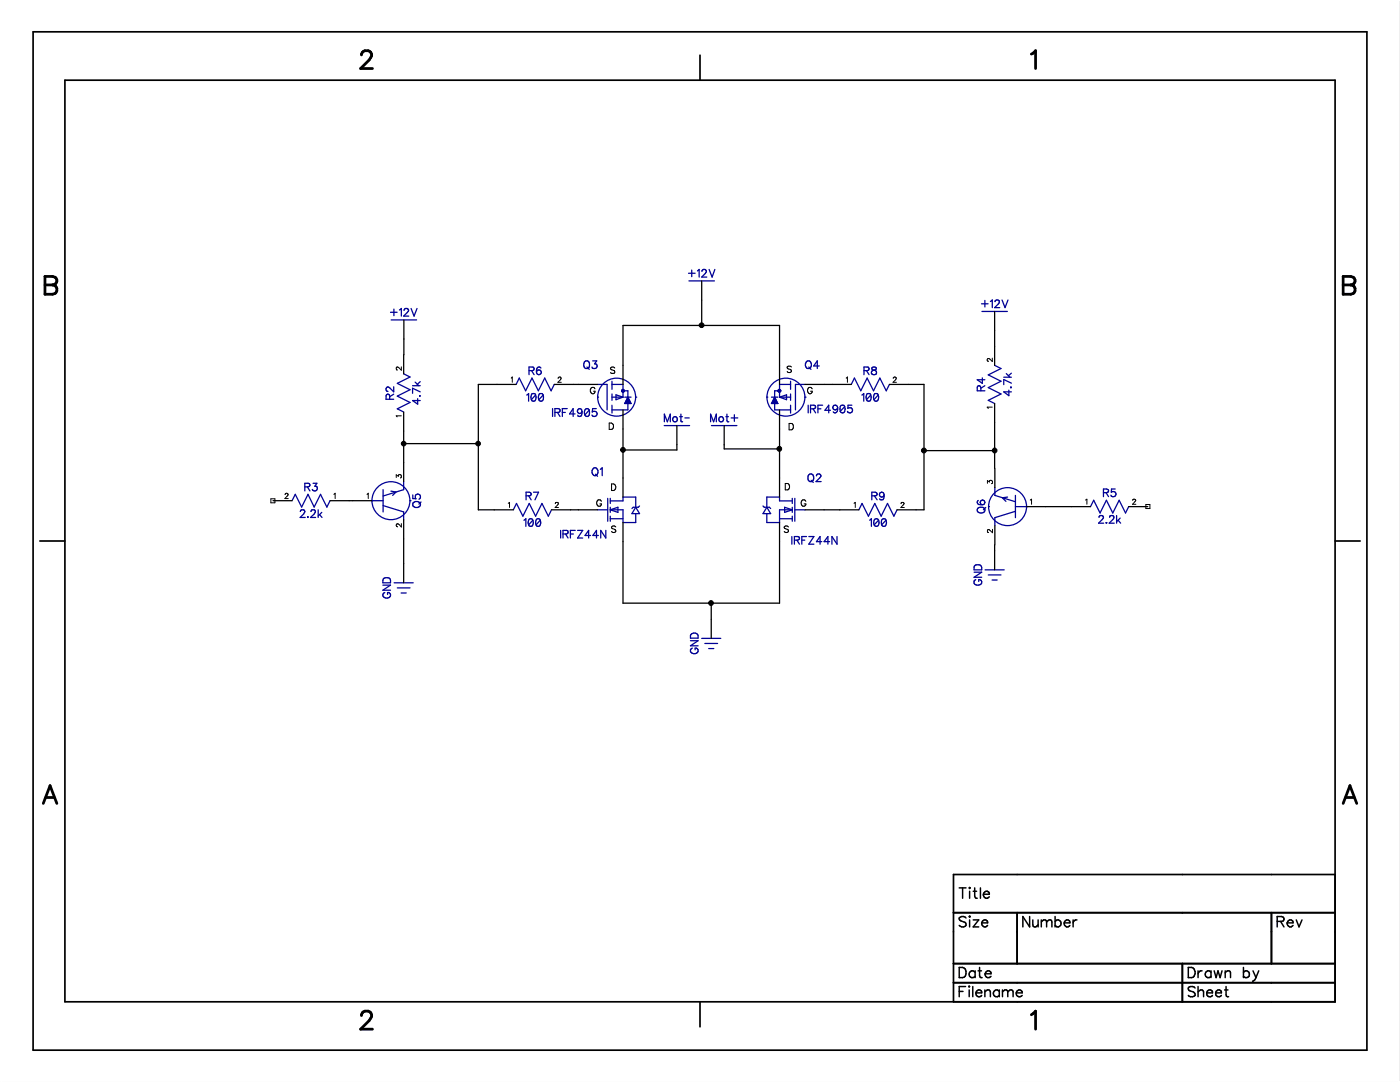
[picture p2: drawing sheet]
<svg xmlns="http://www.w3.org/2000/svg" width="279mm" height="216mm" viewBox="0 0 279 216" stroke-linecap="round" stroke-linejoin="round" font-family="sans-serif">
<g fill="#000" stroke="#000" stroke-width=".2">
<path d="M0 0h279.4v215.9h-279.4z"/>
<circle cx="140" cy="64.9" r=".48"/>
<circle cx="80.6" cy="88.5" r=".47"/>
<circle cx="95.4" cy="88.5" r=".47"/>
<circle cx="124.3" cy="89.8" r=".48"/>
<circle cx="155.5" cy="89.6" r=".48"/>
<circle cx="184.4" cy="89.9" r=".49"/>
<circle cx="198.5" cy="89.9" r=".48"/>
<circle cx="141.9" cy="120.3" r=".48"/>
</g>
<g fill="#fff" stroke="#fff" stroke-width=".2">
<path d="M0 0h279.4v215.9h-279.4z"/>
<path d="M.3 0h278.8v215.9h-278.8z"/>
</g>
<g fill="none" stroke="#000" stroke-width=".25">
<path d="M140 56v8.9M80.6 70.8v3.8M80.6 63.8v7M103 76.7h-7.5v25h6.9M110.6 76.7h8.7M124.3 76.7v-11.8h31.3v11.8M160.7 76.7h9.2M177.5 76.7h6.9v25h-5.4M198.5 62.1v10.8M54.5 99.9h3.8M65.9 99.9h8.3M80.6 82.2v13.9"/>
<path d="M80.6 88.5h14.9M124.3 81.8v17.4M135.1 84.9v4.9h-10.8M144.5 84.9v4.7h11.1M155.6 81.8v17.4M184.4 89.9h14.1M198.5 80.5v16.8M80.6 103.7v12.6M110.1 101.7h9.2M124.3 104.3v16.1h31.3v-16.1M160.7 101.7h10.7M198.5 104.9v8.8"/>
<path d="M204.9 101.1h12.7M225.3 101.1h3.8M141.9 120.4v7"/>
</g>
<g fill="none" stroke="#000096" stroke-width=".25">
<path d="M137.4 54.5h1.3M137.5 56h5.1M138 53.9v1.3M139.2 54.1l.3-.3v1.5M140.1 54.1l.3-.3h.3l.3 .3-.2 .5-.8 .7h1.1M141.5 53.8l.6 1.5 .6-1.5M196.6 59.9v1.4M200 59.9l.6 1.5 .6-1.5M77.8 79.7l-.1-.9-.2-.1h-.3l-.2 1h1.6M77.9 62.3h1.3M78.1 63.8h5M78.6 77.2v1l-1-.9-.3-.1-.3 .3v.3l.4 .3"/>
<path d="M78.6 78.7l-.8 .5M78.6 61.7v1.3M79.7 61.8l.4-.2v1.5M80.6 74.6l1.2 .6-2.5 1.3 2.5 1.3-2.5 1.2 2.5 1.3-2.5 1.3 1.3 .6M80.6 61.9l.3-.3h.3l.3 .2-.1 .3-.8 1h1M82 61.6l.6 1.5 .6-1.5M82.3 77h1.6M82.8 76.2l.8 .8M83.4 79.5v1.1l-1.1-.7h1.6M83.8 79v.1zM83.9 78.2l-1.6-.7v1M83.9 76.2l-.6 .5"/>
<path d="M103 76.7l.6-1.3 1.3 2.6 1.3-2.6 1.2 2.6 1.3-2.6 1.3 2.6 .6-1.3M105.1 78.8l.4-.3v1.6M105.6 74l.9-.1 .1-.2-.1-.4-.9-.1v1.6M106.1 74l.5 .8M106.9 78.8a.52 .52 0 0 0-.7-.2l-.2 .6v.6M106.9 78.8l.1 .4a.68 .68 0 0 1-.6 .9l-.4-.3M106.9 78.8l-.9 1M107.9 73.4a.46 .46 0 0 0-.6-.1l-.2 1M108.4 78.8v1a.48 .48 0 0 1-.4 .3 .48 .48 0 0 1-.5-.3M108.4 78.8a.58 .58 0 0 0-.7-.2l-.3 .6 .1 .6M108.4 78.8l-.9 1M116.6 72.2a.56 .56 0 0 1 .7-.2 .56 .56 0 0 1 .3 .6v.4a.57 .57 0 0 1-.5 .6 .57 .57 0 0 1-.6-.6z"/>
<path d="M117.1 73.2l.5 .5M118.3 72h.8l-.4 .6a.49 .49 0 0 1 .5 .6 .49 .49 0 0 1-.7 .3h-.2l-.1-.3M119.3 79.2h.1M119.3 76.7h1.9v5.1M122.1 76.7h2.2v2.5M122.1 79.2h2.2M122.1 76.1v1.6M122.1 78.6v1.3M122.9 78.8l1.4 .4-1.4 .6zM124.3 78h1v1.2M124.7 79.2h1.2M125.3 79.2l.6 1.3h-1.2z"/>
<path d="M126.9 79.2h.1M153 79.2h.1M154 79.2h1.2M154.6 79.2l.6 1.3h-1.2zM155.6 78h-1v1.2M155.6 79.2h2.2M155.6 79.2l1.4-.4v1zM157.8 76.7h-2.2v2.5M157.8 76.1v1.6M157.8 78.6v1.3M160.7 79.2h.1M160.7 76.7h-2v5.1"/>
<path d="M160.9 72.2a.56 .56 0 0 1 .7-.2 .56 .56 0 0 1 .3 .6v.4a.59 .59 0 0 1-.6 .6 .59 .59 0 0 1-.6-.6zM161.4 73.2l.4 .5M163.5 73h-1.1l.7-1v1.5M169.9 76.7l.6-1.3 1.3 2.6 1.3-2.6 1.2 2.6 1.3-2.6 1.3 2.6 .6-1.3M172 78.8l.4-.3v1.6M172.4 74l.9-.1 .1-.2-.1-.4-.9-.1v1.6M172.9 74l.5 .8M173.8 78.8l.1 .4a.68 .68 0 0 1-.6 .9l-.4-.3M173.8 78.8a.52 .52 0 0 0-.7-.2l-.3 .6 .1 .6M173.8 78.8l-.9 1M174.1 73.3l-.1 .3 .2 .2a.53 .53 0 0 1 .6 .2 .53 .53 0 0 1 0 .7l-.5 .1-.4-.3a.75 .75 0 0 1 .9-.8l.1-.3a.58 .58 0 0 0-.8-.1zM175.3 78.8v.4a.68 .68 0 0 1-.5 .9l-.4-.3"/>
<path d="M175.3 78.8a.52 .52 0 0 0-.8-.2l-.2 .6 .1 .6M175.3 78.8l-.9 1M195.7 78v-.9l-.2-.1h-.3l-.2 1h1.6M195.9 60.6h1.3M196 62.1h5M196 75.4v1.1l-1-.7h1.6M196.6 77l-.9 .5M197.7 60.2l.3-.3v1.5M198.5 72.9l1.3 .6-2.6 1.3 2.6 1.3-2.6 1.2 2.6 1.3-2.6 1.3 1.3 .6M198.6 60.2v-.2l.5-.1 .3 .1v.3l-.9 1.1h1M200.3 75.3h1.5M200.8 74.5l.7 .8"/>
<path d="M201.3 77.9v1.1l-1-.8h1.5M201.8 77.2v.2zM201.8 76.5l-1.5-.8v1.1M201.8 74.5l-.5 .5M58.3 99.9l.6-1.3 1.3 2.6 1.3-2.6 1.2 2.6 1.3-2.6 1.2 2.6 .7-1.3M60.8 97.2l1-.2v-.4l-1-.2v1.6M61.3 97.2l.5 .8M62.5 96.4h.7l-.4 .6a.5 .5 0 0 1 .5 .8 .5 .5 0 0 1-.9 0l-.1-.1M74.2 99.9h.1M74.2 99.9h2.3M76.5 97.7v4.5M78 98l1 .2"/>
<path d="M79 98.2l-.6 .6M80.6 96.1v1.6l-4.1 1.3M81.8 99.9h.1M82.4 98.8v.7h.6a.54 .54 0 0 1 0-.8 .54 .54 0 0 1 .8 .1 .54 .54 0 0 1-.2 .8M105 98.9h.9l.1-.4-.4-.3h-.6v1.5M105.5 98.9l.5 .8M106.5 98.2h1l-.7 1.5M110.3 81.5v1.6M110.7 82.3l.9-.1 .1-.5-.3-.2h-.7v1.6M111.3 82.3l.5 .8M112.2 82.3h.6M113.2 81.5h-1v1.6"/>
<path d="M114.8 82.6h-1.1l.7-1.1v1.6M116.2 82.1a.74 .74 0 0 1-.6 1l-.3-.3M117.6 81.8v1a.48 .48 0 0 1-.4 .3 .48 .48 0 0 1-.5-.3M117.6 81.8a.48 .48 0 0 0-.4-.3 .48 .48 0 0 0-.5 .3v1M117.6 81.8l-.9 1M118.4 93.4a.77 .77 0 0 1 1 .6 .77 .77 0 0 1-.5 .9 .82 .82 0 0 1-.8-.6 .82 .82 0 0 1 .3-.9zM118.8 94.6l.5 .4M119 81.5h-.7l-.1 .7a.55 .55 0 0 1 .8 0 .55 .55 0 0 1 0 .8 .55 .55 0 0 1-.8-.2M119.8 93.6l.4-.3v1.6M121.3 99.4v4.6M121.8 99.9h2.5v-.7h2.6v2M121.8 99.4v1.1"/>
<path d="M122.1 80.9v1.5M125.3 80.5v1.3h-3.2M132.5 84.9h5.1M132.6 84.2v-1.6l.6 1.6 .6-1.6v1.6M135.6 83.1h.6M135.9 82.6v1.5l.3 .1M136.7 83.4h.8M141.8 84.2v-1.6l.6 1.6 .6-1.6v1.6M142 84.9h5.1M144.9 83.1h.5M145.1 82.6v1.3l.1 .2 .3 .1M145.9 83.4h1.3"/>
<path d="M146.6 82.8v1.3M154.6 80.5v1.3h3.2M157.8 80.9v1.5M158.1 99.9h-2.5v-.7h-2.6v2M158.1 99.4v1.1M158.6 99.4v4.6M161.3 80.9v1.5M161.4 94.8a.56 .56 0 0 1 .6-.2 .56 .56 0 0 1 .4 .6v.3a.57 .57 0 0 1-.6 .6 .57 .57 0 0 1-.6-.6zM161.8 81.6l.8-.1 .2-.2-.1-.3-.9-.1v1.5M161.9 95.8l.4 .5M162.3 81.6l.5 .8M162.9 95l.3-.4h.3l.3 .3-.1 .3-.8 .9h1"/>
<path d="M163.2 81.6h.6M164.2 80.9h-1v1.5M165.7 81.9h-1.1l.8-1v1.5M167.2 81.4a.74 .74 0 0 1-.6 1l-.3-.2M168.6 81.2a.52 .52 0 0 0-.7-.3l-.2 .3v.9M168.6 81.2l.1 .3a.68 .68 0 0 1-.6 .9l-.4-.3M168.6 81.2l-.9 .9M170 80.9h-.8v.6a.54 .54 0 0 1 .8 0 .54 .54 0 0 1-.1 .8 .54 .54 0 0 1-.8-.2M174 98.9h.9l.1-.4-.3-.3h-.7v1.5M174.5 98.9l.5 .8M176.4 98.7a.74 .74 0 0 1-.5 1l-.3-.2M195.2 99.9h-.1a.48 .48 0 0 0 .2 .8h.7"/>
<path d="M198.5 97.3v1.5l4.1 1.3M200.1 99.4l.6 .6M201.1 99.2l-1 .1M202.6 98.8v4.5M220.2 98.3l.9-.1v-.5l-.9-.1v1.5M220.7 98.3l.5 .8M222.5 97.6h-.7v.6a.54 .54 0 0 1 .8 0 .54 .54 0 0 1-.1 .8 .54 .54 0 0 1-.8-.2M59.9 102.1l.2-.3 .4-.1 .2 .2 .1 .3-.9 1.1h1M61.4 103.1v.2zM62.1 102.1l.1-.3 .5-.1 .2 .2v.3l-.9 1.1h1M63.5 101.7v1.6M63.8 102.7l.5 .6"/>
<path d="M64.2 102.2l-.7 .8M76.4 116.8h1.5l-1.5 1h1.5M76.5 100.9l4.1 1.3v1.5M76.6 115.4l.7-.1a.58 .58 0 0 1 .6 .5v.5h-1.5v-.5zM76.8 118.2a.56 .56 0 0 0-.4 .7 .56 .56 0 0 0 .6 .4 .63 .63 0 0 0 .8-.2 .63 .63 0 0 0-.2-.9h-.3v.4M78.7 116.3h3.8M79.3 117.3h2.5M80.1 118.3h1M82.4 100.4a.77 .77 0 0 1 1-.3 .77 .77 0 0 1 .4 .9 .77 .77 0 0 1-.9 .3 .77 .77 0 0 1-.5-.9zM84 100.2l-.4 .4M102.4 101.7l.7-1.2 1.3 2.5 1.2-2.5 1.3 2.5 1.3-2.5 1.2 2.5 .7-1.3M104.6 103.8l.3-.3v1.5"/>
<path d="M106.3 103.8a.45 .45 0 0 0-.4-.3 .45 .45 0 0 0-.4 .3v.9M106.3 103.8l.1 .4a.66 .66 0 0 1-.6 .8l-.3-.3M106.3 103.8l-.8 .9M107.8 103.8a.45 .45 0 0 0-.4-.3 .45 .45 0 0 0-.4 .3v.9M107.8 103.8l.1 .4a.66 .66 0 0 1-.6 .8l-.3-.3M107.8 103.8l-.8 .9M111.9 105.8v1.6M112.4 106.6l.8-.1 .1-.5-.9-.2v1.6M112.9 106.6l.5 .8M113.8 106.6h.6M114.8 105.8h-1v1.6M115.3 105.8h1l-1 1.6h1"/>
<path d="M117.9 106.8h-1.1l.7-1v1.6M119.3 101.7h2M119.4 106.8h-1.1l.7-1v1.6M120.9 105.8v1.6l-1-1.6v1.6M121.8 101.7h2.5v2.6h2.6v-1.8M121.8 103.5h2.5M121.8 101.2v1M121.8 103v1M121.8 101.7l1.5-.5v1zM126.9 101.2l.7 1.3h-1.5zM127.6 101l-.2 .2h-1l-.3 .3M152.3 101l.2 .2h1l.3 .3"/>
<path d="M153 101.2l.8 1.3h-1.5zM155.6 103.5h2.5M156.6 101.2l1.5 .5-1.5 .5zM158 107.1v1.5M158.1 101.7h-2.5v2.6h-2.6v-1.8M158.1 101.2v1M158.1 103v1M158.5 107.8l.9-.1 .2-.4-.2-.2h-.9v1.5M158.6 101.7h2.1M159 107.8l.6 .8M160 107.8h.6M161 107.1h-1v1.5"/>
<path d="M161.4 107.1h1l-1 1.5h1M164 108.1h-1.1l.8-1v1.5M165.6 108.1h-1.1l.7-1v1.5M167 107.1v1.5l-1-1.5v1.5M171.4 101.7l.6-1.2 1.3 2.5 1.3-2.5 1.3 2.5 1.2-2.5 1.3 2.5 .6-1.3M173.6 103.8l.3-.3v1.5M175.3 103.8a.48 .48 0 0 0-.4-.3 .48 .48 0 0 0-.4 .3v.9M175.3 103.8a.7 .7 0 0 1 .1 .8 .7 .7 0 0 1-.8 .3l-.1-.2M175.3 103.8l-.8 .9M176.8 103.8a.48 .48 0 0 0-.4-.3 .48 .48 0 0 0-.5 .3v.9M176.8 103.8l.1 .4a.66 .66 0 0 1-.6 .8l-.4-.3M176.8 103.8l-.9 .9"/>
<path d="M194.4 114.2h1.5l-1.5 1h1.5M194.4 113a.87 .87 0 0 1 1.5 .2v.5h-1.5zM194.7 115.7a.57 .57 0 0 0-.3 .6 .57 .57 0 0 0 .5 .5h.4a.55 .55 0 0 0 .6-.6 .55 .55 0 0 0-.6-.5v.3M195.2 101.3a.73 .73 0 0 1 .9-.1 .73 .73 0 0 1 .4 .9 .8 .8 0 0 1-.9 .3 .8 .8 0 0 1-.6-.8zM196.6 113.7h3.8M196.7 101.3l-.4 .4M197.2 114.7h2.6M197.3 101.1h.1M198 115.7h1M202.6 101.1h2.3M202.6 102l-4.1 1.3v1.6M204.9 101.1h.1"/>
<path d="M217.6 101.1l.7-1.3 1.2 2.6 1.3-2.6 1.3 2.6 1.3-2.6 1.2 2.6 .7-1.3M219.3 103.2l.2-.2 .4-.1 .2 .1 .1 .3-1 1.1h1.1M220.7 104.3h.2zM221.4 103.2l.1-.2a.55 .55 0 0 1 .7 0v.5l-.8 .9h1M222.8 102.9v1.5M223.1 103.8l.5 .6M223.6 103.4l-.8 .7M137.8 127.8h1.5l-1.5 1.1h1.5M137.9 126.6a.84 .84 0 0 1 1.4 .2v.5h-1.5zM138.2 129.3a.56 .56 0 0 0-.4 .7 .56 .56 0 0 0 .6 .4 .63 .63 0 0 0 .8-.2 .63 .63 0 0 0-.2-.9h-.3v.4M140 127.4h3.8M140.7 128.4h2.5"/>
<path d="M141.4 129.4h1.1"/>
<circle cx="107.5" cy="74.3" r=".47"/>
<circle cx="123.1" cy="79.2" r="3.8"/>
<circle cx="156.8" cy="79.2" r="3.8"/>
<circle cx="78" cy="99.9" r="3.8"/>
<circle cx="115.7" cy="82" r=".47"/>
<circle cx="134.7" cy="83.7" r=".51"/>
<circle cx="143.9" cy="83.6" r=".51"/>
<circle cx="166.7" cy="81.3" r=".49"/>
<circle cx="176" cy="98.7" r=".47"/>
<circle cx="196.1" cy="100.3" r=".46"/>
<circle cx="201.1" cy="101.1" r="3.8"/>
</g>
<path d="M118.7 77.6l-.1-.3a.6 .6 0 0 0-.8 .6 .6 .6 0 0 0 .8 .6l.1-.4h-.3M122.7 73.4a.47 .47 0 0 0-.5-.2 .47 .47 0 0 0-.4 .3l.2 .2 .6 .3 .1 .2-.1 .3h-.2l-.6-.2M157.9 73.2l-.3-.1-.5 .1v.3l.7 .3 .1 .3a.51 .51 0 0 1-.8 0M162.1 77.6a.48 .48 0 0 0-.5-.3 .48 .48 0 0 0-.4 .5v.3a.47 .47 0 0 0 .4 .5 .47 .47 0 0 0 .5-.5h-.3M121.6 84.4h.4a.68 .68 0 0 1 .4 .6 .68 .68 0 0 1-.4 .7h-.4zM122 96.6a.7 .7 0 0 1 .8 .3 .7 .7 0 0 1-.2 .9l-.6 .1zM156.7 96.5h.4a.68 .68 0 0 1 .5 .6 .68 .68 0 0 1-.5 .6h-.4zM157.5 84.5h.4a.68 .68 0 0 1 .4 .6 .68 .68 0 0 1-.4 .7h-.4zM120 100l-.3-.3a.63 .63 0 0 0-.6 .7 .63 .63 0 0 0 .7 .6l.2-.5h-.3M122.9 105.2a.46 .46 0 0 0-.5-.3 .46 .46 0 0 0-.4 .4l.8 .4 .1 .3a.51 .51 0 0 1-.9 0M157.4 105.2a.46 .46 0 0 0-.5-.3 .46 .46 0 0 0-.4 .4l.8 .4 .1 .3a.51 .51 0 0 1-.9 0M160.8 100a.48 .48 0 0 0-.5-.3 .48 .48 0 0 0-.4 .5v.3a.47 .47 0 0 0 .5 .5 .47 .47 0 0 0 .4-.5h-.3" fill="none" stroke="#000" stroke-width=".21"/>
<g fill="#000096" stroke="#000096" stroke-width=".2">
<path d="M125.3 79.2l.6 1.3h-1.2z"/>
<path d="M154.6 79.2l.6 1.3h-1.2z"/>
<circle cx="124.3" cy="78" r=".3"/>
<circle cx="155.5" cy="78" r=".3"/>
</g>
<path d="M124 78h.7M155.2 78h.7" fill="none" stroke="#000096" stroke-width=".2"/>
<g fill="none" stroke="#000" stroke-width=".2">
<path d="M80.1 73.2v.7l-.7-.7-.3 .2 .2 .4M102 75.4l.2-.2v1.1M111.4 75.5l.2-.3h.2l.2 .2-.2 .4-.5 .5h.7M168.9 75.4l.2-.2v1.1M178.3 75.5a.3 .3 0 0 1 .4-.2 .3 .3 0 0 1 0 .5l-.5 .5h.7M198 71.5v.6l-.8-.6-.1 .1-.1 .3 .3 .2M54.1 99.5h.8v.8h-.8zM56.9 98.7a.29 .29 0 0 1 .4-.3 .29 .29 0 0 1 .1 .4l-.5 .7h.6M66.6 98.6l.3-.2v1.1M73.2 98.6l.3-.2v1.1M79.1 95.3v-.6l.4 .3a.3 .3 0 0 1 .3-.3 .3 .3 0 0 1 .3 .3l-.2 .4M80.1 83h-1l.1 .2"/>
<path d="M197.1 96.4v-.5l.3 .3a.34 .34 0 0 1 .4-.4 .34 .34 0 0 1 .3 .3 .34 .34 0 0 1-.2 .4M198 81.2h-1l.2 .3M205.6 99.8l.3-.2v1M216.7 99.8l.2-.2v1M226.1 99.8v-.1l.3-.1 .3 .3-.7 .7h.7M80.1 104.5v.7l-.5-.6a.3 .3 0 0 0-.5 .1 .3 .3 0 0 0 .2 .4M101.4 100.4l.3-.2v1.1M110.8 100.5a.3 .3 0 0 1 .3-.3 .3 .3 0 0 1 .3 .3l-.6 .8h.7M170.4 100.4l.3-.2v1.1M179.8 100.5l.2-.3 .4 .2-.6 .9h.7M198.1 105.6v.7l-.7-.6a.29 .29 0 0 0-.3 .2 .29 .29 0 0 0 .1 .4h.1M228.7 100.7h.8v.8h-.8z"/>
</g>
<g fill="none" stroke="#000" stroke-width=".34">
<path d="M6.6 6.3h266.2v203.2h-266.2zM13 16h253.4v183.9h-253.4zM139.7 11v5M8 107.9h5M266.4 107.9h5M266.4 174.5h-76.1v25.4M139.7 199.9v5M190.3 182.1h76.1M190.3 192.3h76.1M190.3 196.1h76.1M203 182.1v10.2M236 192.3v7.6"/>
<path d="M253.7 182.1v10.2"/>
</g>
<path d="M72.1 11a.88 .88 0 0 1 .7-.9h.7a.87 .87 0 0 1 .5 1.4l-2 2.2h2.3M205.8 10.8l.9-.7v3.6M9 55.2h1.5l.5 .1a.82 .82 0 0 1 0 1.4l-.5 .2a.93 .93 0 0 1 .9 .9 .93 .93 0 0 1-.9 .9h-1.5zM9 56.9h1.5M268.1 55.2h1.5l.5 .1a.82 .82 0 0 1 0 1.4l-.5 .2a.93 .93 0 0 1 .9 .9 .93 .93 0 0 1-.9 .9h-1.5zM268.1 56.9h1.5M9.1 159.1h1.7M268.6 159.1h1.7M8.6 160.3l1.4-3.5 1.3 3.5M268.1 160.3l1.3-3.5 1.4 3.5M72.1 202.6a.88 .88 0 0 1 .7-.8h.7a.89 .89 0 0 1 .5 1.4l-2 2.2h2.3M205.8 202.5l.9-.7v3.6" fill="none" stroke="#000" stroke-width=".55"/>
<g fill="none" stroke="#000" stroke-width=".3">
<path d="M191.4 177.2h1.4M192.1 177.2v2M193.5 177.1l.1 .1-.1 .1zM193.5 177.8v1.4M194.2 177.8h.7M194.5 177.2v1.6l.1 .3 .4 .1M195.7 177.2v2M196.3 178.4a.66 .66 0 0 0 .3 .8 .66 .66 0 0 0 .8-.3M196.6 178a.55 .55 0 0 1 .5-.1 .55 .55 0 0 1 .3 .5h-1.1zM191.4 193h.7a1.09 1.09 0 0 1 .7 1.1 1.09 1.09 0 0 1-.7 1h-.7zM191.4 197.8h.8M192.7 196.8h-1.3v2.1"/>
<path d="M192.8 183.2a.76 .76 0 0 0-.8-.3 .76 .76 0 0 0-.6 .5l.2 .3 1 .4a.5 .5 0 0 1 0 .7 .91 .91 0 0 1-1.2-.1M193.3 196.8h.2zM193.4 197.5v1.4M193.5 183.6v1.4M193.5 182.8l.1 .1-.1 .1zM194.1 196.8v2.1M194.2 183.6h1.1l-1.1 1.4h1.1M194.6 194a.66 .66 0 0 0-1-.1 .66 .66 0 0 0 0 1 .66 .66 0 0 0 1-.1M194.6 193.7v1.4M194.8 198.1a.64 .64 0 0 0 .3 .7 .64 .64 0 0 0 .8-.2M194.9 197.8a.56 .56 0 0 1 .6-.3 .56 .56 0 0 1 .4 .6h-1.1zM195.2 193.7h.7"/>
<path d="M195.5 193v1.7l.1 .3 .4 .1M195.9 184.1a.66 .66 0 0 0 .4 .8 .66 .66 0 0 0 .8-.2M196 183.9a.56 .56 0 0 1 .7-.3 .56 .56 0 0 1 .4 .5h-1.2zM196.6 197.5v1.4M196.6 197.9l.5-.4 .4 .2 .2 .2v1M196.6 194.3a.66 .66 0 0 0 .4 .7 .66 .66 0 0 0 .8-.2M196.9 193.8a.55 .55 0 0 1 .6 0 .55 .55 0 0 1 .3 .5h-1.2zM199.4 197.8a.66 .66 0 0 0-.9-.1 .66 .66 0 0 0 0 1 .66 .66 0 0 0 .9-.1M199.4 197.5v1.4M200.1 197.9l.4-.4 .5 .2 .1 .2M200.1 197.5v1.4M201.1 197.9l.5-.4 .5 .2 .1 1.2"/>
<path d="M201.1 197.9v1M202.8 198.1a.66 .66 0 0 0 .4 .7 .66 .66 0 0 0 .8-.2M202.9 197.8a.58 .58 0 0 1 .7-.3 .58 .58 0 0 1 .4 .6h-1.2zM205.5 182.9v2.1l-1.4-2.1v2.1M206.1 183.6l.1 1.2 .5 .2 .5-.5M207.2 183.6v1.4M207.8 184l.5-.4 .5 .1 .1 .3M207.8 183.6v1.4M208.9 184l.5-.4 .4 .1 .1 1.3M208.9 184v1M210.6 183.9a.66 .66 0 0 1 .9-.1 .66 .66 0 0 1 0 .9 .66 .66 0 0 1-.9 0M210.6 182.9v2.1"/>
<path d="M212.4 184.1a.64 .64 0 0 0 .4 .8 .64 .64 0 0 0 .7-.2M212.5 183.9a.56 .56 0 0 1 .6-.3 .56 .56 0 0 1 .4 .5h-1.1zM214.2 183.6v1.4M214.9 183.6a.72 .72 0 0 0-.7 .5M237.2 193h.6a1.09 1.09 0 0 1 .7 1.1 1.09 1.09 0 0 1-.7 1h-.6zM238.5 197.1a.75 .75 0 0 0-.7-.3 .75 .75 0 0 0-.6 .6l.1 .3 1 .3 .2 .6a.99 .99 0 0 1-1.3 0M239.1 193.7v1.4M239.1 196.8v2.1M239.1 197.9l.5-.4 .5 .2 .1 .2v1M239.9 193.7a.73 .73 0 0 0-.8 .6M240.8 198.1a.63 .63 0 0 0 .4 .8 .63 .63 0 0 0 .8-.3M240.9 197.8a.56 .56 0 0 1 .7-.3 .56 .56 0 0 1 .4 .6h-1.2z"/>
<path d="M241.7 194a.65 .65 0 0 0-1-.1 .65 .65 0 0 0 0 1 .65 .65 0 0 0 1-.1M241.7 193.7v1.4M242.3 193.7l.4 1.4 .4-1.4 .4 1.4 .4-1.4M242.6 198.1a.64 .64 0 0 0 .4 .7 .64 .64 0 0 0 .8-.2M242.7 197.8a.56 .56 0 0 1 .7-.3 .56 .56 0 0 1 .4 .6h-1.2zM244.4 197.5h.7M244.5 194.1a.63 .63 0 0 1 1-.3l.1 1.3M244.5 193.7v1.4M244.7 196.8v1.7l.1 .3 .4 .1M248.2 194a.66 .66 0 0 1 .9-.1 .66 .66 0 0 1 0 1 .66 .66 0 0 1-.9-.1M248.2 193v2.1M250.1 193.7l.6 1.4"/>
<path d="M250.7 195.1l-.3 .4-.4 .3M251.2 193.7l-.5 1.4M254.9 183.9l1.2-.1 .1-.3v-.4l-.4-.2h-.9v2.1M255.6 183.9l.6 1.1M256.9 184.1a.66 .66 0 0 0 .4 .8 .66 .66 0 0 0 .8-.2M257.2 183.7a.55 .55 0 0 1 .6-.1 .55 .55 0 0 1 .3 .5h-1.2zM258.7 183.6l.5 1.4 .6-1.4"/>
</g>
<g font-size="5.9">
<text x="71.7" y="14.8">2</text>
<text x="205.5" y="14.8">1</text>
<text x="8.7" y="59.8">B</text>
<text x="267.8" y="59.8">B</text>
<text x="8.4" y="161.4">A</text>
<text x="267.8" y="161.4">A</text>
<text x="71.7" y="206.4">2</text>
<text x="205.5" y="206.4">1</text>
</g>
<g font-size="3.4">
<text x="191.3" y="179.8">Title</text>
<text x="191.3" y="185.6">Size</text>
<text x="204" y="185.6">Number</text>
<text x="254.7" y="185.6">Rev</text>
<text x="191.3" y="195.7">Date</text>
<text x="237" y="195.7">Drawn by</text>
<text x="191.3" y="199.5">Filename</text>
<text x="237" y="199.5">Sheet</text>
</g>
<g font-size="2.5">
<text x="137.3" y="55.8">+12V</text>
<text x="77.8" y="63.6">+12V</text>
<text x="195.8" y="61.8">+12V</text>
<text x="105.5" y="75.2">R6</text>
<text x="116.4" y="74">Q3</text>
<text x="160.6" y="74">Q4</text>
<text x="172.3" y="75.2">R8</text>
<text x="79" y="79.8" transform="rotate(-90 79 79.8)">R2</text>
<text x="84.3" y="80.8" transform="rotate(-90 84.3 80.8)">4.7k</text>
<text x="105" y="80.5">100</text>
<text x="110.2" y="83.5">IRF4905</text>
<text x="161.2" y="82.8">IRF4905</text>
<text x="171.9" y="80.5">100</text>
<text x="197" y="78.1" transform="rotate(-90 197 78.1)">R4</text>
<text x="202.3" y="79.1" transform="rotate(-90 202.3 79.1)">4.7k</text>
<text x="132.5" y="84.6">Mot-</text>
<text x="141.7" y="84.6">Mot+</text>
<text x="118" y="95.4">Q1</text>
<text x="60.7" y="98.4">R3</text>
<text x="84.4" y="101.4" transform="rotate(-90 84.4 101.4)">Q5</text>
<text x="104.9" y="100.2">R7</text>
<text x="161.1" y="96.6">Q2</text>
<text x="173.9" y="100.2">R9</text>
<text x="220.1" y="99.6">R5</text>
<text x="59.8" y="103.7">2.2k</text>
<text x="104.4" y="105.5">100</text>
<text x="111.8" y="107.8">IRFZ44N</text>
<text x="173.4" y="105.5">100</text>
<text x="197" y="102.5" transform="rotate(-90 197 102.5)">Q6</text>
<text x="219.1" y="104.9">2.2k</text>
<text x="157.9" y="109">IRFZ44N</text>
<text x="78.4" y="119.4" transform="rotate(-90 78.4 119.4)">GND</text>
<text x="196.4" y="116.9" transform="rotate(-90 196.4 116.9)">GND</text>
<text x="139.8" y="130.5" transform="rotate(-90 139.8 130.5)">GND</text>
</g>
<g font-size="2.1">
<text x="121.7" y="74.9">S</text>
<text x="157" y="74.7">S</text>
<text x="117.7" y="78.9">G</text>
<text x="161.1" y="78.9">G</text>
<text x="121.5" y="86.1">D</text>
<text x="157.4" y="86.2">D</text>
<text x="119" y="101.4">G</text>
<text x="121.9" y="98.2">D</text>
<text x="156.6" y="98.1">D</text>
<text x="159.8" y="101.4">G</text>
<text x="121.9" y="106.6">S</text>
<text x="156.4" y="106.6">S</text>
</g>
<g font-size="1.7">
<text x="80.4" y="73.9" transform="rotate(-90 80.4 73.9)">2</text>
<text x="101.9" y="76.6">1</text>
<text x="111.3" y="76.6">2</text>
<text x="168.8" y="76.6">1</text>
<text x="178.2" y="76.6">2</text>
<text x="198.4" y="72.2" transform="rotate(-90 198.4 72.2)">2</text>
<text x="80.4" y="83.3" transform="rotate(-90 80.4 83.3)">1</text>
<text x="198.4" y="81.6" transform="rotate(-90 198.4 81.6)">1</text>
<text x="80.4" y="95.5" transform="rotate(-90 80.4 95.5)">3</text>
<text x="56.8" y="99.8">2</text>
<text x="66.6" y="99.8">1</text>
<text x="73.2" y="99.8">1</text>
<text x="101.4" y="101.6">1</text>
<text x="110.7" y="101.6">2</text>
<text x="170.4" y="101.6">1</text>
<text x="179.7" y="101.6">2</text>
<text x="198.4" y="96.6" transform="rotate(-90 198.4 96.6)">3</text>
<text x="205.5" y="100.9">1</text>
<text x="216.6" y="100.9">1</text>
<text x="225.9" y="100.9">2</text>
<text x="80.4" y="105.2" transform="rotate(-90 80.4 105.2)">2</text>
<text x="198.4" y="106.4" transform="rotate(-90 198.4 106.4)">2</text>
</g>
</svg>
